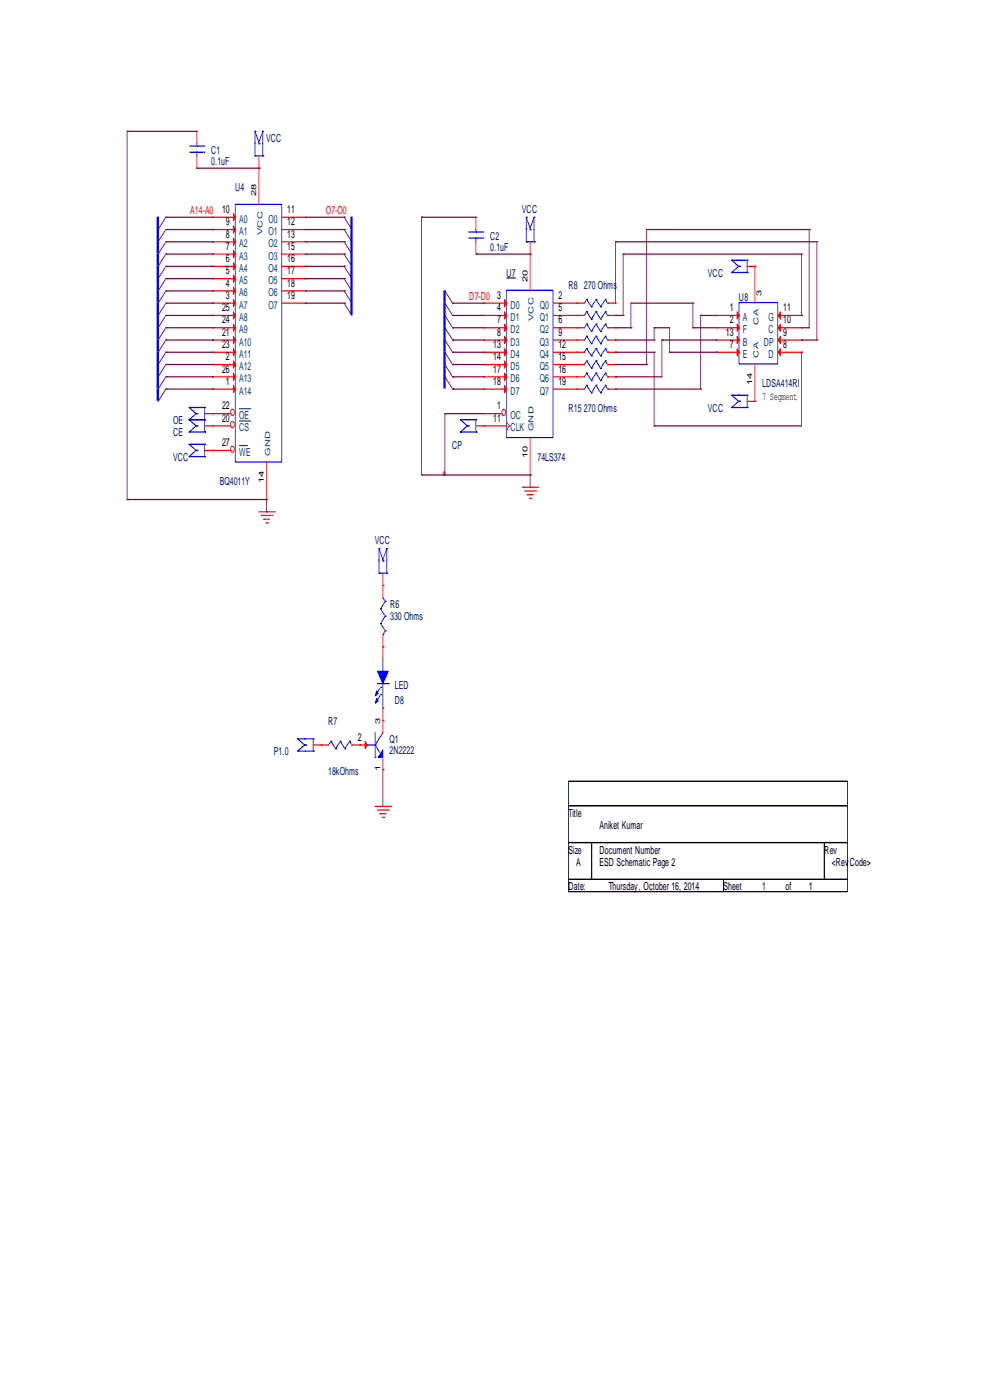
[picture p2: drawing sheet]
<svg xmlns="http://www.w3.org/2000/svg" width="210mm" height="297mm" viewBox="0 0 210 297" stroke-linecap="round" stroke-linejoin="round" font-family="sans-serif">
<path d="M120.6 165.7h59.1v5.2h-59.1zM120.6 170.9h59.1v7.9h-59.1zM120.6 178.8h4.9v7.8h-4.9zM125.5 178.8h49.3v7.8h-49.3zM174.8 178.8h4.9v7.8h-4.9zM120.6 186.6h32.8v2.6h-32.8zM153.4 186.6h26.3v2.6h-26.3z" fill="none" stroke="#000" stroke-width=".21"/>
<path d="M49.9 43.4h9.9v54.6h-9.9z" fill="none" stroke="#00f" stroke-width=".21"/>
<g fill="#f00" stroke="#f00" stroke-width=".21">
<path d="M49.5 45.3l.5 .8-.5 .8z"/>
<path d="M49.5 47.9l.5 .8-.5 .8z"/>
<path d="M49.5 50.5l.5 .8-.5 .8z"/>
<path d="M49.5 53.1l.5 .8-.5 .8z"/>
<path d="M49.5 55.7l.5 .8-.5 .8z"/>
<path d="M49.5 58.3l.5 .8-.5 .8z"/>
<path d="M49.5 60.9l.5 .8-.5 .8z"/>
<path d="M49.5 63.5l.5 .8-.5 .8z"/>
<path d="M49.5 66.1l.5 .8-.5 .8z"/>
<path d="M49.5 68.7l.5 .8-.5 .8z"/>
<path d="M49.5 71.3l.5 .8-.5 .8z"/>
<path d="M49.5 74l.5 .7-.5 .8z"/>
<path d="M49.5 76.6l.5 .7-.5 .8z"/>
<path d="M49.5 79.2l.5 .7-.5 .8z"/>
<path d="M49.5 81.8l.5 .7-.5 .8z"/>
</g>
<g fill="none" stroke="#f00" stroke-width=".21">
<path d="M45 46.1h.1M45 48.7h.1M45 51.3h.1M45 53.9h.1M45 56.5h.1M45 59.1h.1M45.2 46.1h4.8M45.2 48.7h4.8M45.2 51.3h4.8M45.2 53.9h4.8M45.2 56.5h4.8M45.2 59.1h4.8"/>
<path d="M45 61.7h.1M45 64.3h.1M45 66.9h.1M45 69.5h.1M45 72.1h.1M45 74.7h.1M45 77.3h.1M45 79.9h.1M45.2 61.7h4.8M45.2 64.3h4.8M45.2 66.9h4.8M45.2 69.5h4.8"/>
<path d="M45.2 72.1h4.8M45.2 74.7h4.8M45.2 77.3h4.8M45.2 79.9h4.8M45 82.5h.1M45.2 82.5h4.8"/>
</g>
<path d="M49.1 94.7a.62 .62 0 0 1 .6 .6 .62 .62 0 0 1-.5 .6 .85 .85 0 0 1-.1-1.2z" fill-rule="evenodd" fill="#fff" stroke="#f00" stroke-width=".21"/>
<g fill="none" stroke="#f00" stroke-width=".21">
<path d="M54.9 35.7h.1M54.9 35.9v7.6M59.8 46.1h4.8M59.8 48.7h4.8M59.8 51.3h4.8M59.8 53.9h4.8M59.8 56.5h4.8M59.8 59.1h4.8M64.8 46.1h.1M64.8 48.7h.1M64.8 51.3h.1M64.8 53.9h.1"/>
<path d="M64.8 56.5h.1M64.8 59.1h.1M59.8 61.7h4.8M59.8 64.3h4.8M64.8 61.7h.1M64.8 64.3h.1M45 95.6h.1M45.2 95.6h3.8M56.6 98.2v7.5M56.6 106h.1"/>
</g>
<path d="M50.8 94.5h1.3M52.3 94.5h.1" fill="none" stroke="#004080" stroke-width=".21"/>
<path d="M49.1 89.5a.62 .62 0 0 1 .6 .6 .62 .62 0 0 1-.5 .6 .85 .85 0 0 1-.1-1.2z" fill-rule="evenodd" fill="#fff" stroke="#f00" stroke-width=".21"/>
<path d="M45 90.4h.1M45.2 90.4h3.8" fill="none" stroke="#f00" stroke-width=".21"/>
<path d="M50.8 89.3h2M52.9 89.3h.1" fill="none" stroke="#004080" stroke-width=".21"/>
<path d="M49.1 86.9a.62 .62 0 0 1 .6 .6 .62 .62 0 0 1-.5 .6 .85 .85 0 0 1-.1-1.2z" fill-rule="evenodd" fill="#fff" stroke="#f00" stroke-width=".21"/>
<g fill="none" stroke="#f00" stroke-width=".21">
<path d="M54.9 35.7h.1M54.9 33.1v2.3M102.6 64.3h.1M102.6 66.9h.1M102.6 69.5h.1M102.6 72.1h.1M102.6 74.7h.1M102.6 77.3h.1M102.6 79.9h.1M102.7 64.3h4.8M102.7 66.9h4.8M102.7 69.5h4.8"/>
<path d="M102.7 72.1h4.8M102.7 74.7h4.8M102.7 77.3h4.8M102.7 79.9h4.8M43.4 87.8h1.5M43.4 90.4h1.5M43.4 95.6h1.5M45 87.8h.1M45 90.4h.1M45 95.6h.1M45.2 87.8h3.8M102.6 82.5h.1"/>
<path d="M102.7 82.5h4.8M54.9 108.6h3.1M55.4 109.4h2.1M55.9 110.1h.1M56.1 110.1h1.1M56.4 110.9h.2M56.7 110.9h.1M57.7 109.4h.1M58.2 108.6h.1"/>
</g>
<path d="M50.8 86.7h2M52.9 86.7h.1" fill="none" stroke="#004080" stroke-width=".21"/>
<g fill="none" stroke="#800040" stroke-width=".21">
<path d="M35 49l-1.5 2.3M35 46.4l-1.5 2.3M35 59.4l-1.5 2.3M35 56.8l-1.5 2.3M35 54.2l-1.5 2.3M35 51.6l-1.5 2.3M35.2 48.7h.1M35.2 46.1h.1M35.2 59.1h.1M35.2 56.5h.1M35.2 53.9h.1M35.2 51.3h.1"/>
<path d="M73 51.3h.1M73 48.7h.1M73 46.1h.1M73 59.1h.1M73 56.5h.1M73 53.9h.1M73.2 51.6l1.4 2.3M73.2 49l1.4 2.3M73.2 46.4l1.4 2.3M73.2 59.4l1.4 2.3M73.2 56.8l1.4 2.3M73.2 54.2l1.4 2.3"/>
<path d="M35 69.8l-1.5 2.3M35 67.2l-1.5 2.3M35 64.6l-1.5 2.3M35 62l-1.5 2.3M35 77.6l-1.5 2.3M35 75l-1.5 2.3M35 72.4l-1.5 2.3M35.2 69.5h.1M35.2 66.9h.1M35.2 64.3h.1M35.2 61.7h.1M35.2 79.9h.1"/>
<path d="M35.2 77.3h.1M35.2 74.7h.1M35.2 72.1h.1M73 64.3h.1M73 61.7h.1M73.2 64.6l1.4 2.3M73.2 62l1.4 2.3M94.4 66.9l1.4 2.4M94.4 64.3l1.4 2.4M94.4 61.7l1.4 2.4M94.4 79.9l1.4 2.4M94.4 77.3l1.4 2.4"/>
<path d="M94.4 74.7l1.4 2.4M94.4 72.1l1.4 2.4M94.4 69.5l1.4 2.4M96 69.5h.1M96 66.9h.1M96 64.3h.1M96 79.9h.1M96 77.3h.1M96 74.7h.1M96 72.1h.1M35 82.8l-1.5 2.3M35 80.2l-1.5 2.3"/>
<path d="M35.2 82.5h.1M96 82.5h.1"/>
</g>
<g fill="none" stroke="#00f" stroke-width=".21">
<path d="M54.1 27.9h.1M54.1 33.1h.1M54.1 28.1v4.7M54.1 33.1h1.5M54.1 27.9l.8 2.3 .8-2.3M54.9 30.5h.1M55.7 27.9h.1M55.7 33.1h.1M55.7 28.1v4.7M107.4 61.6h9.9v31.2h-9.9zM40.1 89.1h.1M40.1 91.7h.1"/>
<path d="M40.1 86.4h.1M40.1 94.3h.1M40.1 96.9h.1M40.1 89.1l1.5 1.3-1.5 1.3M40.1 86.4l1.5 1.4-1.5 1.3M40.1 94.3l1.5 1.3-1.5 1.3M40.3 89.1h2.9M40.3 91.7h2.9M40.3 86.4h2.9M40.3 94.3h2.9M40.3 96.9h2.9M41.8 90.4h.1"/>
<path d="M41.8 87.8h.1M41.8 95.6h.1M43.4 89.1h.1M43.4 91.7h.1M43.4 86.4h.1M43.4 94.3h.1M43.4 96.9h.1M43.4 86.4v2.4M43.4 89.1v2.3M43.4 94.3v2.3"/>
</g>
<path d="M107.4 59h2" fill="none" stroke="#000080" stroke-width=".21"/>
<g fill="#f00" stroke="#f00" stroke-width=".21">
<path d="M107 63.5l.5 .8-.5 .8z"/>
<path d="M107 66.1l.5 .8-.5 .8z"/>
<path d="M107 68.7l.5 .8-.5 .8z"/>
<path d="M107 71.3l.5 .8-.5 .8z"/>
<path d="M107 74l.5 .7-.5 .8z"/>
<path d="M107 76.6l.5 .7-.5 .8z"/>
<path d="M107 79.2l.5 .7-.5 .8z"/>
<path d="M107 81.8l.5 .7-.5 .8z"/>
</g>
<path d="M106.6 86.9a.62 .62 0 0 1 .7 .6 .62 .62 0 0 1-.5 .6 .85 .85 0 0 1-.2-1.2z" fill-rule="evenodd" fill="#fff" stroke="#f00" stroke-width=".21"/>
<g fill="none" stroke="#f00" stroke-width=".21">
<path d="M41.8 27.9h.1M41.8 35.7h.1M41.8 28.1v2.4M41.8 33.1v2.3M100.9 46.1h.1M100.9 53.9h.1M100.9 46.4v2.3M100.9 51.3v2.3M112.4 53.9h.1M112.4 51.3v2.3M112.4 54.2v7.5M158.5 56.5h1.4"/>
<path d="M160.1 56.5h.1M160.1 56.8v7.5M117.4 64.3h4.7M117.4 66.9h4.7M117.4 69.5h4.7M117.4 72.1h4.7M117.4 74.7h4.7M117.4 77.3h4.7M117.4 79.9h4.7M122.3 64.3h.1M122.3 66.9h.1M122.3 69.5h.1"/>
<path d="M122.3 72.1h.1M122.3 74.7h.1M122.3 77.3h.1M122.3 79.9h.1M122.5 64.3h1.4M122.5 66.9h1.4M122.5 69.5h1.4M122.5 72.1h1.4M122.5 74.7h1.4M122.5 77.3h1.4M122.5 79.9h1.4M128.9 64.3h1.5"/>
<path d="M128.9 66.9h1.5M128.9 69.5h1.5M128.9 72.1h1.5M128.9 74.7h1.5M128.9 77.3h1.5M128.9 79.9h1.5M130.5 64.3h.1M130.5 66.9h.1M130.5 69.5h.1M130.5 72.1h.1M130.5 74.7h.1M130.5 77.3h.1"/>
<path d="M130.5 79.9h.1M151.9 66.9h.1M151.9 69.5h.1M151.9 72.1h.1M151.9 74.7h.1M152.1 66.9h4.7M152.1 69.5h4.7M152.1 72.1h4.7M152.1 74.7h4.7M160.1 77.3v7.6M165 66.9h4.8M165 69.5h4.8"/>
<path d="M165 72.1h4.8M165 74.7h4.8M170 74.7h.1M170 72.1h.1M170 69.5h.1M170 66.9h.1M100.9 90.4h1.5M102.6 87.8h.1M102.6 90.4h.1M102.7 87.8h3.8M102.7 90.4h4.8M107.5 91.1h.1"/>
<path d="M107.5 89.6l.3 .5M108 90.4h.1M108 90.4l-.3 .5M112.4 93v7.5M117.4 82.5h4.7M122.3 82.5h.1M122.5 82.5h1.4M128.9 82.5h1.5M130.5 82.5h.1M158.5 85.1h1.4M160.1 85.1h.1M110.8 103.4h3.1"/>
<path d="M111.3 104.2h2.1M111.8 104.9h.1M111.9 104.9h1.2M112.3 105.7h.1M112.4 100.8h.1M112.6 105.7h.1M113.6 104.2h.1M114.1 103.4h.1M81.2 124.2h.1M81.2 137.2h.1M81.2 121.6v2.3M81.2 124.5v2.3"/>
<path d="M81.2 134.6v2.4M81.2 137.5v2.3M66.4 158h1.5M68.1 158h.1M68.2 158h1.5M74.6 158h1.5M76.3 158h.1M76.4 158h1.5M81.2 152.8h.1M81.2 150.2v2.4M81.2 153.1v2.3M79.6 171.1h3.1"/>
<path d="M80.1 171.8h2.1M80.5 172.6h.1M80.7 172.6h1.2M81 173.4h.2M81.2 163.3h.1M81.2 160.7v2.3M81.4 173.4h.1M82.4 171.8h.1M82.9 171.1h.1"/>
</g>
<path d="M33.5 46v39M74.5 46v20.8M94.3 61.6v20.8" fill="none" stroke="#00f" stroke-width=".62" stroke-linecap="butt"/>
<g fill="none" stroke="#800040" stroke-width=".21">
<path d="M27 27.9h.1M27 27.9v77.8M27.1 27.9h14.7M41.8 35.7h12.9M54.9 35.7h.1M35.2 59.1h9.7M35.2 56.5h9.7M35.2 53.9h9.7M35.2 51.3h9.7M35.2 48.7h9.7M35.2 46.1h9.7M45 59.1h.1"/>
<path d="M45 56.5h.1M45 53.9h.1M45 51.3h.1M45 48.7h.1M45 46.1h.1M64.8 59.1h8M64.8 56.5h8M64.8 53.9h8M64.8 51.3h8M64.8 48.7h8M64.8 46.1h8M73 48.7h.1"/>
<path d="M73 46.1h.1M73 59.1h.1M73 56.5h.1M73 53.9h.1M73 51.3h.1M89.4 46.1h.1M89.4 46.4v54.4M89.6 46.1h11.3M100.9 53.9h.1M101.1 53.9h11.3M130.5 51.3h.1M130.5 51.3h42.6"/>
<path d="M130.5 51.6v12.7M132.2 53.9h.1M132.2 53.9h37.6M132.2 54.2v12.7M170 53.9h.1M170 53.9v12.8M171.4 48.7h-34.3v28.4M171.6 48.7h.1M171.6 49v20.5h-1.5M173.3 51.3h.1M173.3 51.3v20.6M35.2 61.7h9.7"/>
<path d="M35.2 79.9h9.7M35.2 77.3h9.7M35.2 74.7h9.7M35.2 72.1h9.7M35.2 69.5h9.7M35.2 66.9h9.7M35.2 64.3h9.7M45 61.7h.1M45 79.9h.1M45 77.3h.1M45 74.7h.1M45 72.1h.1"/>
<path d="M45 69.5h.1M45 66.9h.1M45 64.3h.1M64.8 61.7h8M64.8 64.3h8M73 64.3h.1M73 61.7h.1M96 64.3h.1M96 79.9h.1M96 77.3h.1M96 74.7h.1M96 72.1h.1"/>
<path d="M96 69.5h.1M96 66.9h.1M96.2 79.9h6.4M96.2 77.3h6.4M96.2 74.7h6.4M96.2 72.1h6.4M96.2 69.5h6.4M96.2 66.9h6.4M96.2 64.3h6.4M130.5 79.9h.1M130.5 74.7h.1M130.5 77.3h6.4"/>
<path d="M130.5 72.1h8.1M130.5 69.5h3.1M130.5 66.9h1.5M130.7 74.7h8M132.2 66.9h.1M133.8 69.5h.1M137.1 77.3h.1M138.7 74.7h.1M138.7 69.5h.1M138.7 72.1h.1M138.7 69.8v2.3M138.7 75v15.4"/>
<path d="M138.9 69.5h3.1v5M140.4 72.1h.1M140.4 72.4v7.5h-9.7M140.5 72.1h11.4M142 74.7h.1M142 74.7h9.7M146.8 64.3h-13v5M147 69.5h.1M147 64.3h.1M147 69.5h4.7M147 64.3v5M148.6 66.9h.1"/>
<path d="M148.6 66.9h3.1M148.6 67.2v15.3M151.9 66.9h.1M151.9 74.7h.1M151.9 69.5h.1M170 69.5h.1M170 74.7h.1M170 66.9h.1M170 72.1h.1M170 75v15.4h-31.1M170.1 72.1h3.2M173.3 72.1h.1"/>
<path d="M35.2 82.5h9.7M45 82.5h.1M94.4 87.8h.1M94.4 88v12.8M94.5 87.8h8.1M96 82.5h.1M96.2 82.5h6.4M130.5 82.5h17.9M138.7 90.4h.1M148.6 82.5h.1M27 106h.1M27.1 106h29.5v2.3"/>
<path d="M56.6 108.6h.1M89.4 100.8h.1M89.6 100.8h4.8M94.4 100.8h.1M94.5 100.8h17.9M112.4 100.8h.1M112.4 101v2.4M81.2 163.3h.1M81.2 163.5v7.6"/>
</g>
<g fill="none" stroke="#00f" stroke-width=".21">
<path d="M40.3 32.3h2.8M40.3 31h2.8M41.8 31h.1M41.8 32.3h.1M41.8 30.5v.2M41.8 32.6v.5M43.2 32.3h.1M43.2 31h.1M99.5 50.5h2.7M99.5 49.2h2.7M100.9 49.2h.1M100.9 50.5h.1"/>
<path d="M100.9 48.7v.3M100.9 50.8v.5M102.4 50.5h.1M102.4 49.2h.1M111.6 46.1h.1M111.6 51.3h.1M111.6 46.4v4.6M111.6 51.3h1.5M111.6 46.1l.8 2.3 .9-2.3M112.4 48.7h.1M113.3 46.1h.1M113.3 51.3h.1"/>
<path d="M113.3 46.4v4.6M155.2 55.2h.1M155.2 57.8h.1M155.2 55.2l1.5 1.3-1.5 1.3M155.3 55.2h3M155.3 57.8h3M156.8 56.5h.1M158.5 55.2h.1M158.5 57.8h.1M158.5 55.2v2.3M124.3 63.8l-.4 .5M124.3 66.4l-.4 .5"/>
<path d="M124.3 69l-.4 .5M124.3 71.6l-.4 .5M124.3 74.2l-.4 .5M124.3 76.8l-.4 .5M124.3 79.4l-.4 .5M124.4 63.5h.1M124.4 66.1h.1M124.4 68.7h.1M124.4 71.3h.1M124.4 74h.1M124.4 76.6h.1M124.4 79.2h.1"/>
<path d="M124.4 63.5l.9 1.3M124.4 66.1l.9 1.3M124.4 68.7l.9 1.3M124.4 71.3l.9 1.4M124.4 74l.9 1.3M124.4 76.6l.9 1.3M124.4 79.2l.9 1.3M125.4 65.1h.1M125.4 67.7h.1M125.4 70.3h.1M125.4 72.9h.1M125.4 75.5h.1"/>
<path d="M125.4 78.1h.1M126.2 63.8l-.8 1.3M126.2 66.4l-.8 1.3M126.2 69l-.8 1.3M126.2 71.6l-.8 1.3M126.2 74.2l-.8 1.3M126.2 76.8l-.8 1.3M126.2 79.4l-.8 1.3M126.4 63.5h.1M126.4 66.1h.1M126.4 68.7h.1M126.4 71.3h.1"/>
<path d="M126.4 74h.1M126.4 76.6h.1M126.4 79.2h.1M126.4 63.5l.8 1.3M126.4 66.1l.8 1.3M126.4 68.7l.8 1.3M126.4 71.3l.8 1.4M126.4 74l.8 1.3M126.4 76.6l.8 1.3M126.4 79.2l.8 1.3M127.4 65.1h.1M127.4 67.7h.1"/>
<path d="M127.4 70.3h.1M127.4 72.9h.1M127.4 75.5h.1M127.4 78.1h.1M128.2 63.8l-.8 1.3M128.2 66.4l-.8 1.3M128.2 69l-.8 1.3M128.2 71.6l-.8 1.3M128.2 74.2l-.8 1.3M128.2 76.8l-.8 1.3M128.2 79.4l-.8 1.3M128.4 63.5h.1"/>
<path d="M128.4 66.1h.1M128.4 68.7h.1M128.4 71.3h.1M128.4 74h.1M128.4 76.6h.1M128.4 79.2h.1M128.4 63.5l.3 .6M128.4 66.1l.3 .6M128.4 68.7l.3 .6M128.4 71.3l.3 .6M128.4 74l.3 .5M128.4 76.6l.3 .5"/>
<path d="M128.4 79.2l.3 .5M128.9 64.3h.1M128.9 66.9h.1M128.9 69.5h.1M128.9 72.1h.1M128.9 74.7h.1M128.9 77.3h.1M128.9 79.9h.1M156.7 64.2h8.3v13h-8.3zM97.6 89.1h.1M97.6 91.7h.1M97.6 89.1l1.5 1.3-1.5 1.3"/>
<path d="M97.8 89.1h3M97.8 91.7h3M99.3 90.4h.1M100.9 89.1h.1M100.9 91.7h.1M100.9 89.1v2.3M124.3 82l-.4 .5M124.4 81.8h.1M124.4 81.8l.9 1.3M125.4 80.7h.1M125.4 83.3h.1M126.2 82l-.8 1.3"/>
<path d="M126.4 81.8h.1M126.4 81.8l.8 1.3M127.4 80.7h.1M127.4 83.3h.1M128.2 82l-.8 1.3M128.4 81.8h.1M128.4 81.8l.3 .5M128.9 82.5h.1M155.2 83.8h.1M155.2 86.4h.1M155.2 83.8l1.5 1.3-1.5 1.3M155.3 83.8h3"/>
<path d="M155.3 86.4h3M156.8 85.1h.1M158.5 83.8h.1M158.5 86.4h.1M158.5 83.8v2.4M80.4 116.4h.1M80.4 116.6v4.7M80.4 116.4l.8 2.3 .8-2.3M81.2 119h.1M82 116.4h.1M82 116.6v4.7M80.4 121.6h.1"/>
<path d="M80.4 121.6h1.5M80.7 129.1h.1M80.7 132.3h.1M80.7 129.1l.8 1.3M80.7 132.3l.8 1.3M81.2 134.6h.1M81.2 139.8v2.4M81.2 126.8l.3 .5M81.7 127.6h.1M81.7 130.7h.1M81.7 133.8h.1M81.7 127.6l-.8 1.3"/>
<path d="M81.7 130.7l-.8 1.3M81.7 133.8l-.3 .6M82 121.6h.1M63.1 156.7h.1M63.1 159.4h.1M63.1 156.7l1.5 1.3-1.5 1.4M63.3 156.7h2.9M63.3 159.4h2.9M64.8 158h.1M66.4 156.7h.1M66.4 159.4h.1M66.4 156.7v2.4"/>
<path d="M70 157.5l-.3 .5M70.2 157.3h.1M70.2 157.3l.8 1.3M71.2 158.8h.1M72 157.5l-.8 1.3M72.2 157.3h.1M72.2 157.3l.8 1.3M73.2 158.8h.1M74 157.5l-.8 1.3M74.1 157.3h.1M74.1 157.3l.4 .5M74.6 158h.1"/>
<path d="M77.9 158h.1M78.1 158h1.5M79.6 158h.1M79.6 158l.9 1.6M79.6 155.4v5M80.1 145h2.1M80.5 146.1l-.8 1.3M80.5 147.6l-.8 1.3M80.7 145.8h.1M80.7 147.4h.1M80.7 159.9h.1M81.2 150.2h.1"/>
<path d="M81.2 142.4h.1M81.2 145v5M81.2 155.4l-1.5 2.4M82.4 145h.1M79.6 160.7h.1"/>
</g>
<path d="M94 100.2h.4a.53 .53 0 0 1-.3 .7l-.2-.3z" fill-rule="evenodd" fill="#f0f" stroke="#f0f" stroke-width=".21"/>
<g fill="#f00" stroke="#f00" stroke-width=".21">
<path d="M156.3 66.1l.5 .8-.5 .8z"/>
<path d="M156.3 68.7l.5 .8-.5 .8z"/>
<path d="M156.3 71.3l.5 .8-.5 .8z"/>
<path d="M156.3 74l.5 .7-.5 .8z"/>
<path d="M165.5 74v1.5l-.5-.8z"/>
<path d="M165.5 71.3v1.6l-.5-.8z"/>
<path d="M165.5 68.7v1.6l-.5-.8z"/>
<path d="M165.5 66.1v1.6l-.5-.8z"/>
<path d="M77.4 157.3l.5 .7-.5 .8z"/>
</g>
<g fill="#00f" stroke="#00f" stroke-width=".21">
<path d="M80.1 142.4h2.3l-1.2 2.6z" fill-rule="evenodd"/>
<path d="M79.9 148.2l.3 .5-.6 .5z" fill-rule="evenodd"/>
<path d="M79.9 146.6l.3 .5-.6 .5z" fill-rule="evenodd"/>
<path d="M81.2 159.1v1.6h-1z" fill-rule="evenodd"/>
</g>
<g font-size="2.3" fill="#000080">
<text x="44.8" y="35">0.1uF</text>
<text x="44.8" y="32.7">C1</text>
<text x="56.5" y="30.1">VCC</text>
<text x="49.9" y="40.5">U4</text>
<text x="110.7" y="45.2">VCC</text>
<text x="104" y="53.3">0.1uF</text>
<text x="104" y="50.9">C2</text>
<text x="107.4" y="58.7">U7</text>
<text x="150.2" y="58.7">VCC</text>
<text x="120.6" y="61.3">R8</text>
<text x="123.9" y="61.3">270 Ohms</text>
<text x="156.7" y="63.9">U8</text>
<text x="161.7" y="82.1">LDSA414RI</text>
<text x="36.7" y="90">OE</text>
<text x="120.6" y="87.4">R15</text>
<text x="123.9" y="87.4">270 Ohms</text>
<text x="150.2" y="87.4">VCC</text>
<text x="36.7" y="92.6">CE</text>
<text x="95.9" y="95.2">CP</text>
<text x="36.7" y="97.8">VCC</text>
<text x="114" y="97.8">74LS374</text>
<text x="46.6" y="103">BQ4011Y</text>
<text x="79.5" y="115.5">VCC</text>
<text x="82.8" y="129">R6</text>
<text x="82.8" y="131.6">330 Ohms</text>
<text x="83.8" y="149.3">D8</text>
<text x="83.8" y="146.2">LED</text>
<text x="69.6" y="153.8">R7</text>
<text x="58.1" y="160.3">P1.0</text>
<text x="82.6" y="157.7">Q1</text>
<text x="82.6" y="160">2N2222</text>
<text x="69.6" y="164.4">18kOhms</text>
</g>
<g font-size="2.3" fill="#f00">
<text x="40.4" y="45.4">A14-A0</text>
<text x="69.1" y="45.4">O7-O0</text>
<text x="99.5" y="63.7">D7-D0</text>
</g>
<g font-size="2.3">
<text x="47.1" y="45.2">10</text>
<text x="47.9" y="47.8">9</text>
<text x="60.9" y="45.2">11</text>
<text x="60.9" y="47.8">12</text>
<text x="47.9" y="50.4">8</text>
<text x="47.9" y="53">7</text>
<text x="60.9" y="50.4">13</text>
<text x="60.9" y="53">15</text>
<text x="47.9" y="55.6">6</text>
<text x="47.9" y="58.2">5</text>
<text x="60.9" y="55.6">16</text>
<text x="60.9" y="58.2">17</text>
<text x="47.9" y="60.8">4</text>
<text x="47.9" y="63.4">3</text>
<text x="60.9" y="60.8">18</text>
<text x="60.9" y="63.4">19</text>
<text x="105.5" y="63.4">3</text>
<text x="118.4" y="63.4">2</text>
<text x="47.1" y="66">25</text>
<text x="47.1" y="68.6">24</text>
<text x="47.1" y="71.2">21</text>
<text x="105.5" y="66">4</text>
<text x="105.5" y="68.6">7</text>
<text x="105.5" y="71.2">8</text>
<text x="118.4" y="66">5</text>
<text x="118.4" y="68.6">6</text>
<text x="118.4" y="71.2">9</text>
<text x="153.9" y="71.2">13</text>
<text x="154.8" y="66">1</text>
<text x="154.8" y="68.6">2</text>
<text x="166.1" y="71.2">9</text>
<text x="166.1" y="68.6">10</text>
<text x="166.1" y="66">11</text>
<text x="47.1" y="73.8">23</text>
<text x="47.9" y="76.4">2</text>
<text x="104.6" y="73.8">13</text>
<text x="104.6" y="76.4">14</text>
<text x="118.4" y="73.8">12</text>
<text x="118.4" y="76.4">15</text>
<text x="154.8" y="73.8">7</text>
<text x="166.1" y="73.8">8</text>
<text x="47.1" y="79">26</text>
<text x="47.9" y="81.6">1</text>
<text x="104.6" y="79">17</text>
<text x="104.6" y="81.6">18</text>
<text x="118.4" y="79">16</text>
<text x="118.4" y="81.6">19</text>
<text x="47.1" y="89.4">20</text>
<text x="47.1" y="86.8">22</text>
<text x="104.6" y="89.4">11</text>
<text x="105.5" y="86.8">1</text>
<text x="161.7" y="84.8">7 Segment</text>
<text x="47.1" y="94.6">27</text>
<text x="75.9" y="157.1">2</text>
<text x="120.6" y="173.3">Title</text>
<text x="127.2" y="175.9">Aniket Kumar</text>
<text x="120.6" y="181.1">Size</text>
<text x="122.2" y="183.7">A</text>
<text x="127.2" y="181.1">Document Number</text>
<text x="127.2" y="183.7">ESD Schematic Page 2</text>
<text x="174.8" y="181.1">Rev</text>
<text x="176.5" y="183.7">&lt;RevCode&gt;</text>
<text x="120.6" y="188.9">Date:</text>
<text x="129.1" y="188.9">Thursday, October 16, 2014</text>
<text x="153.4" y="188.9">Sheet</text>
<text x="161.7" y="188.9">1</text>
<text x="166.6" y="188.9">of</text>
<text x="171.5" y="188.9">1</text>
</g>
<g font-size="2.3" fill="#004080">
<text x="50.7" y="47.3">A0</text>
<text x="57" y="47.3">O0</text>
<text x="50.7" y="49.9">A1</text>
<text x="50.7" y="52.5">A2</text>
<text x="57" y="49.9">O1</text>
<text x="57" y="52.5">O2</text>
<text x="50.7" y="55.1">A3</text>
<text x="50.7" y="57.7">A4</text>
<text x="57" y="55.1">O3</text>
<text x="57" y="57.7">O4</text>
<text x="50.7" y="60.3">A5</text>
<text x="50.7" y="62.9">A6</text>
<text x="50.7" y="65.5">A7</text>
<text x="57" y="60.3">O5</text>
<text x="57" y="62.9">O6</text>
<text x="57" y="65.5">O7</text>
<text x="108.2" y="65.5">D0</text>
<text x="114.5" y="65.5">Q0</text>
<text x="50.7" y="68.1">A8</text>
<text x="50.7" y="70.7">A9</text>
<text x="108.2" y="68.1">D1</text>
<text x="108.2" y="70.7">D2</text>
<text x="114.5" y="68.1">Q1</text>
<text x="114.5" y="70.7">Q2</text>
<text x="157.6" y="68.1">A</text>
<text x="157.6" y="70.7">F</text>
<text x="163" y="70.7">C</text>
<text x="163" y="68.1">G</text>
<text x="50.7" y="73.3">A10</text>
<text x="50.7" y="75.9">A11</text>
<text x="108.2" y="73.3">D3</text>
<text x="108.2" y="75.9">D4</text>
<text x="114.5" y="73.3">Q3</text>
<text x="114.5" y="75.9">Q4</text>
<text x="157.6" y="73.3">B</text>
<text x="157.6" y="75.9">E</text>
<text x="162" y="73.3">DP</text>
<text x="163" y="75.9">D</text>
<text x="50.7" y="78.5">A12</text>
<text x="50.7" y="81.1">A13</text>
<text x="50.7" y="83.7">A14</text>
<text x="108.2" y="78.5">D5</text>
<text x="108.2" y="81.1">D6</text>
<text x="108.2" y="83.7">D7</text>
<text x="114.5" y="78.5">Q5</text>
<text x="114.5" y="81.1">Q6</text>
<text x="114.5" y="83.7">Q7</text>
<text x="50.7" y="88.9">OE</text>
<text x="108.2" y="88.9">OC</text>
<text x="50.7" y="91.5">CS</text>
<text x="108.2" y="91.5">CLK</text>
<text x="50.7" y="96.7">WE</text>
</g>
<g font-size="1.5">
<text x="54.3" y="41.5" transform="rotate(-90 54.3 41.5)">28</text>
<text x="111.9" y="59.8" transform="rotate(-90 111.9 59.8)">20</text>
<text x="161.5" y="62.9" transform="rotate(-90 161.5 62.9)">3</text>
<text x="159.5" y="81.6" transform="rotate(-90 159.5 81.6)">14</text>
<text x="111.9" y="97.3" transform="rotate(-90 111.9 97.3)">10</text>
<text x="56" y="102.5" transform="rotate(-90 56 102.5)">14</text>
<text x="80.6" y="153.5" transform="rotate(-90 80.6 153.5)">3</text>
<text x="80.6" y="163.6" transform="rotate(-90 80.6 163.6)">1</text>
</g>
<g font-size="1.5" fill="#004080">
<text x="55.6" y="49.9" transform="rotate(-90 55.6 49.9)">VCC</text>
<text x="113.2" y="68.1" transform="rotate(-90 113.2 68.1)">VCC</text>
<text x="160.8" y="68.9" transform="rotate(-90 160.8 68.9)">CA</text>
<text x="160.8" y="75.9" transform="rotate(-90 160.8 75.9)">CA</text>
<text x="113.2" y="91.5" transform="rotate(-90 113.2 91.5)">GND</text>
<text x="57.3" y="96.7" transform="rotate(-90 57.3 96.7)">GND</text>
</g>
</svg>
